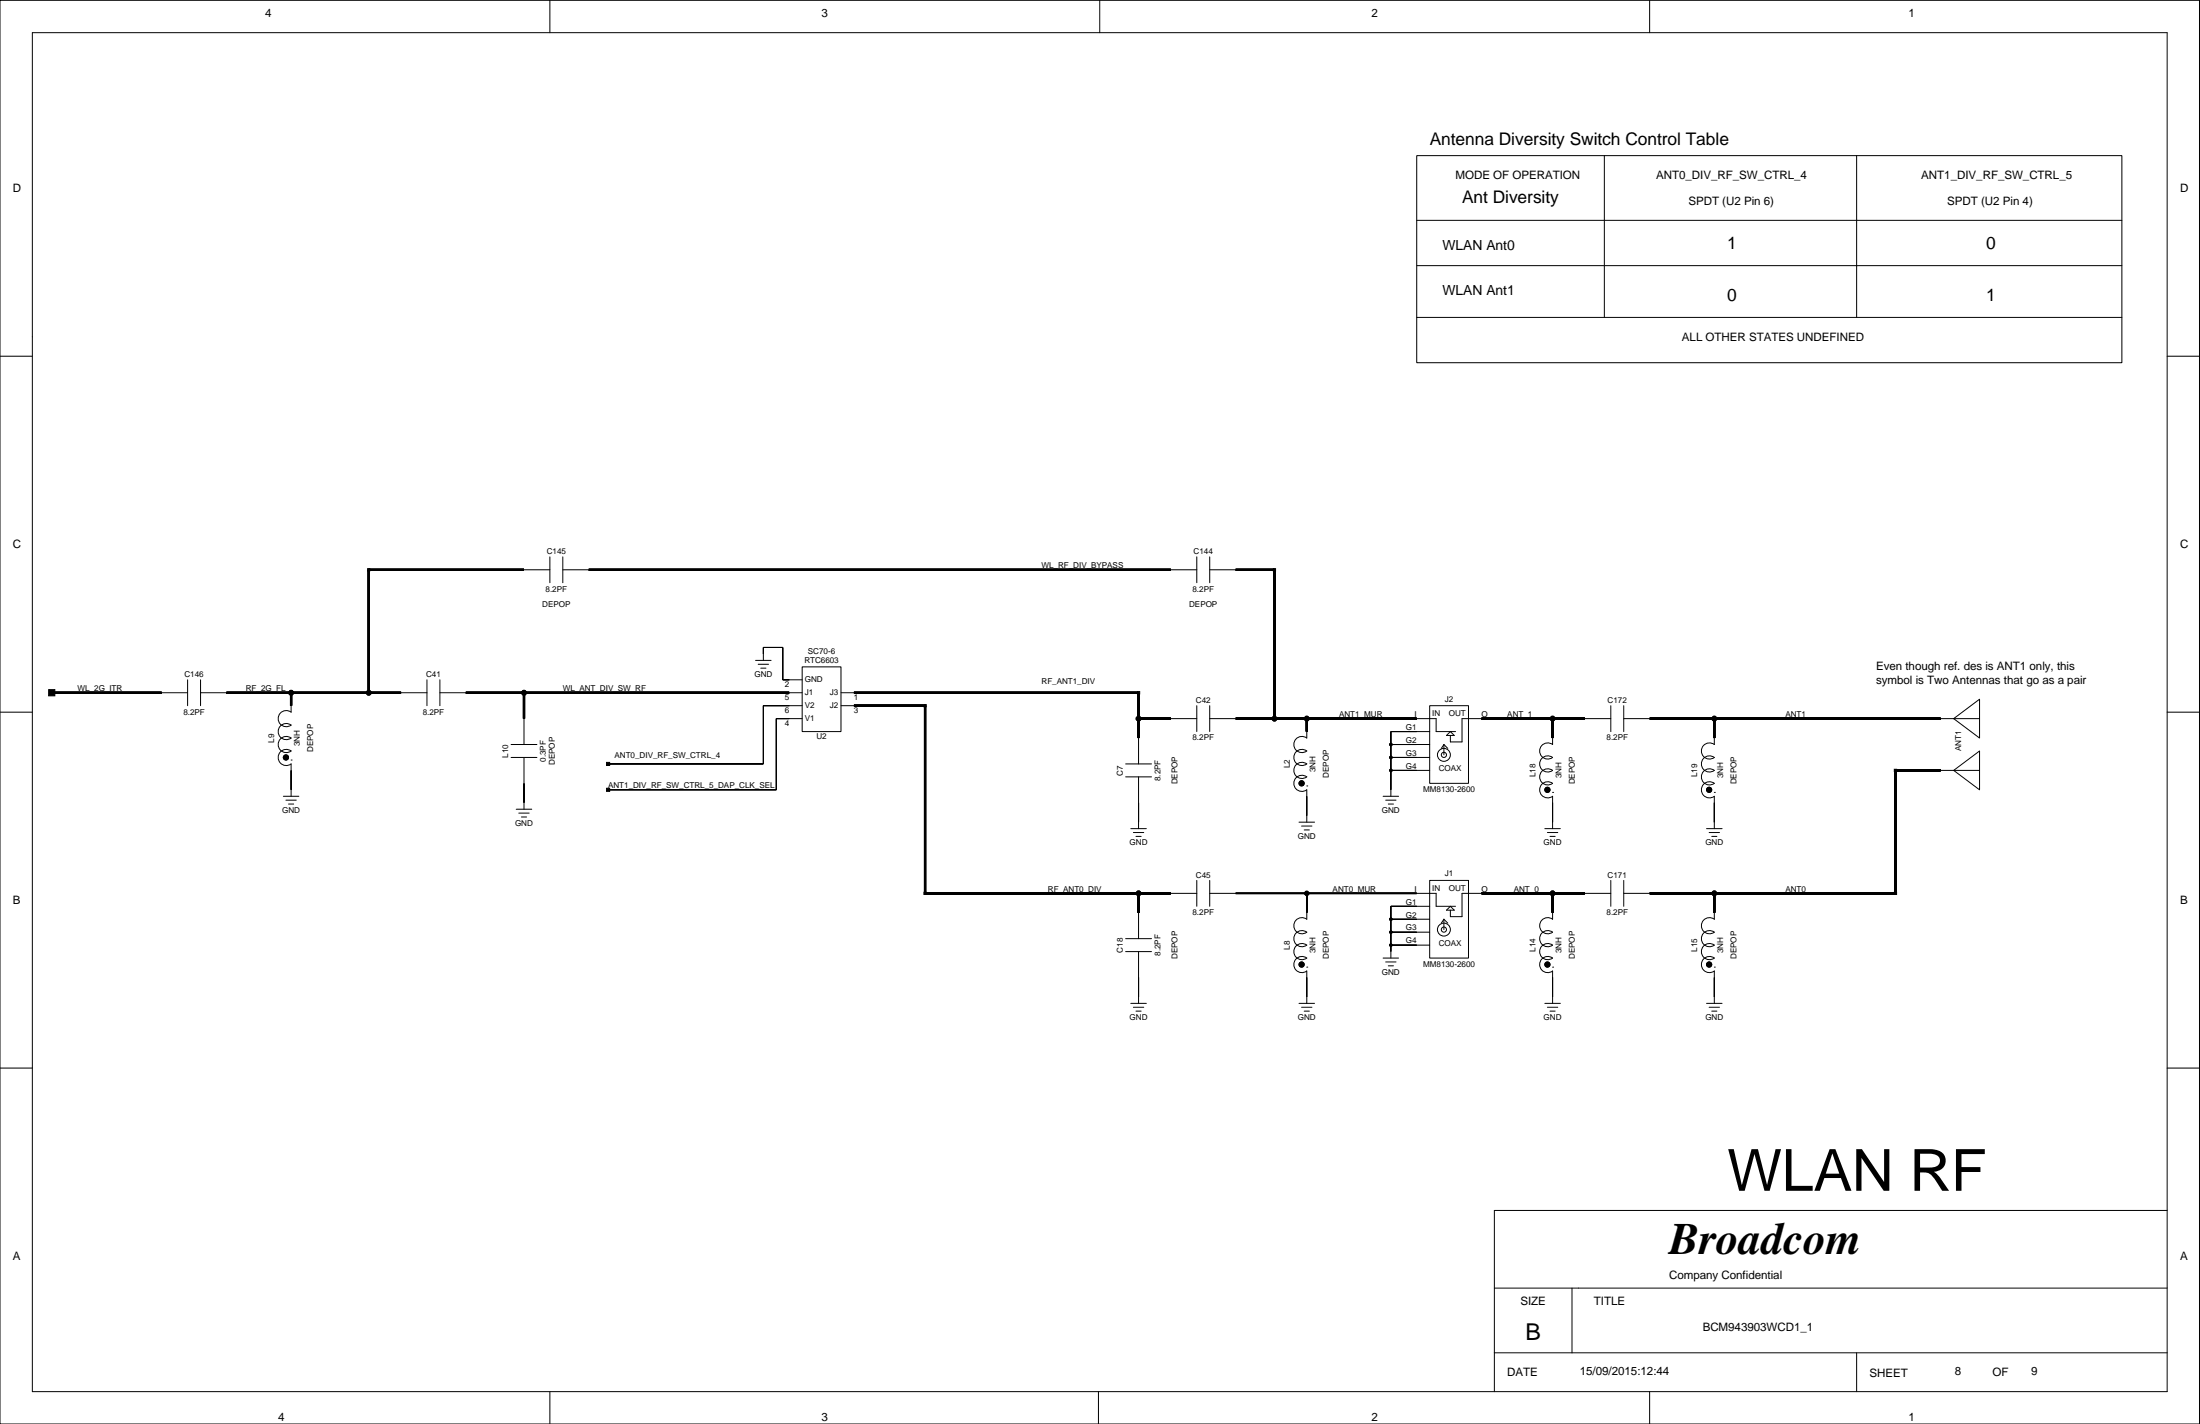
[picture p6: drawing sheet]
<svg xmlns="http://www.w3.org/2000/svg" width="432mm" height="279mm" viewBox="0 0 432 279" stroke-linecap="round" stroke-linejoin="round" font-family="sans-serif">
<g fill="none" stroke="#000" stroke-width=".2">
<path d="M0 .1h431.7v279.3h-431.7zM6.3 6.4h419.1v266.7h-419.1zM107.9 .1v6.3M215.9 .1v6.3M323.8 .1v6.3M278.1 30.5h138.4v40.7h-138.4zM314.9 30.5v31.8M364.4 30.5v31.8M278.1 52.1h138.4M278.1 43.2h138.4M0 69.9h6.3M278.1 62.3h138.4"/>
<path d="M425.4 69.9h6.3M102.8 111.8h5.1M107.9 109.3v5M110.5 111.8h5M110.5 109.3v5M229.8 111.8h5.1M234.9 109.3v5M237.4 109.3v5M237.4 111.8h5.1M0 139.7h6.3M31.7 135.9h5.1M36.8 133.4v5.1"/>
<path d="M39.4 135.9h5M39.4 133.4v5.1M57.1 138.5v1.2a1.59 1.59 0 0 0-2.1 .2 1.59 1.59 0 0 0 0 2.2 1.59 1.59 0 0 0 2.1 .2M78.7 135.9h5.1M83.8 133.4v5.1M86.3 135.9h5.1M86.3 133.4v5.1M148.3 129.6h3M148.8 130.3h2M149.3 131.1h1M149.8 129.6v-2.6h3.8v6.4h3.8M154.9 135.9h2.5"/>
<path d="M157.4 130.8h7.7v12.7h-7.7zM157.4 138.5h-7.6v11.4h-30.4M165.1 135.9h2.5M165.1 138.5h2.5M234.9 138.5v5M237.4 138.5v5M280.6 138.5h7.6v15.2h-7.6zM316.2 138.5v5M318.7 138.5v5M425.4 139.7h6.3M55.6 156.2h3.1M56.1 157h2.1"/>
<path d="M56.6 157.8h1M57.1 149.1h.1M57.1 142.3a1.59 1.59 0 0 0-2.1 .2 1.59 1.59 0 0 0 0 2.1 1.59 1.59 0 0 0 2.1 .2 1.59 1.59 0 0 0-2.1 .2 1.59 1.59 0 0 0 0 2.1 1.59 1.59 0 0 0 2.1 .2 1.59 1.59 0 0 0-2.1 .2 1.59 1.59 0 0 0 0 2.2 1.59 1.59 0 0 0 2.1 .2v6.3M100.3 146.1h5.1M100.3 148.6h5.1M101.3 158.8h3.1M101.8 159.5h2.1M102.8 141v5.1M102.8 148.6v10.2M157.4 141h-5v14h-33M220.9 149.9h5.1M220.9 152.4h5.1"/>
<path d="M223.5 144.8v5.1M223.5 152.4v10.2M229.8 141h5.1M237.4 141h5.1M256.5 154.2h.1M256.5 143.5v1.3a1.59 1.59 0 0 0-2.1 .2 1.59 1.59 0 0 0 0 2.2 1.59 1.59 0 0 0 2.1 .2 1.59 1.59 0 0 0-2.1 .2 1.59 1.59 0 0 0 0 2.1 1.59 1.59 0 0 0 2.1 .2 1.59 1.59 0 0 0-2.1 .2 1.59 1.59 0 0 0 0 2.1 1.59 1.59 0 0 0 2.1 .2M256.5 152.4a1.59 1.59 0 0 0-2.1 .2 1.59 1.59 0 0 0 0 2.2 1.59 1.59 0 0 0 2.1 .2v6.3M271.5 156.2h3M272 157h2M272.5 157.8h1M273 146.1h7.6M273 148.6h7.6"/>
<path d="M273 151.2h7.6M278.1 141h3.8v2.5h3.8M280.6 143.5h-7.6v12.7M283.4 146.1v2M283.4 146.1l.8 .7M283.4 146.1l-.5 .7M284.7 143.5l.7 .8h-1.5zM290.8 141h-3.8v4.6h-2.3v-1.3M304.7 155.5h.1M304.7 144.8v1.3a1.59 1.59 0 0 0-2.1 .2 1.59 1.59 0 0 0 0 2.1 1.59 1.59 0 0 0 2.1 .2 1.59 1.59 0 0 0-2.1 .2 1.59 1.59 0 0 0 0 2.2 1.59 1.59 0 0 0 2.1 .2 1.59 1.59 0 0 0-2.1 .2 1.59 1.59 0 0 0 0 2.1 1.59 1.59 0 0 0 2.1 .2 1.59 1.59 0 0 0-2.1 .2 1.59 1.59 0 0 0 0 2.1 1.59 1.59 0 0 0 2.1 .2v6.4M311.1 141h5.1M318.7 141h5.1"/>
<path d="M336.5 155.5h.1M336.5 144.8v1.3a1.59 1.59 0 0 0-2.2 .2 1.59 1.59 0 0 0 0 2.1 1.59 1.59 0 0 0 2.2 .2 1.59 1.59 0 0 0-2.2 .2 1.59 1.59 0 0 0 0 2.2 1.59 1.59 0 0 0 2.2 .2 1.59 1.59 0 0 0-2.2 .2 1.59 1.59 0 0 0 0 2.1 1.59 1.59 0 0 0 2.2 .2 1.59 1.59 0 0 0-2.2 .2 1.59 1.59 0 0 0 0 2.1 1.59 1.59 0 0 0 2.2 .2v6.4M380.9 148.6h.1M380.9 141h7.6M380.9 151.2h7.6M382.2 149.9h.1M383.5 147.3h.1M383.5 148.6h.1M383.5 149.9h.1M383.5 141l5-3.8v7.6zM383.5 151.2l5-3.9v7.7zM102.3 160.3h1.1"/>
<path d="M221.9 162.6h3.1M222.5 163.3h2M223 164.1h1M223.5 179.1v5.1M229.8 175.3h5.1M234.9 172.7v5.1M237.4 172.7v5.1M237.4 175.3h5.1M255 161.3h3M255.5 162.1h2M256 162.8h1M256.5 179.1v1.3a1.59 1.59 0 0 0-2.1 .2 1.59 1.59 0 0 0 0 2.1 1.59 1.59 0 0 0 2.1 .2"/>
<path d="M278.1 175.3h3.8v2.5h3.8M280.6 172.7h7.6v15.3h-7.6zM280.6 177.8h-7.6v10.2M283.9 178.6l.8-.8 .7 .8zM290.8 175.3h-3.8v4.6h-2.3v-1.3M303.2 162.6h3.1M303.7 163.3h2M304.2 164.1h1M304.7 179.1v1.3a1.59 1.59 0 0 0-2.1 .2 1.59 1.59 0 0 0 0 2.1 1.59 1.59 0 0 0 2.1 .2M311.1 175.3h5.1M316.2 172.7v5.1M318.7 175.3h5.1"/>
<path d="M318.7 172.7v5.1M334.9 162.6h3.1M335.5 163.3h2M336 164.1h1M336.5 179.1v1.3a1.59 1.59 0 0 0-2.2 .2 1.59 1.59 0 0 0 0 2.1 1.59 1.59 0 0 0 2.2 .2M220.9 186.7h5.1M220.9 184.2h5.1M221.9 196.9h3.1M222.5 197.6h2M223 198.4h1M223.5 186.7v10.2M255 196.9h3"/>
<path d="M255.5 197.6h2M256 198.4h1M256.5 189.8h.1M256.5 182.9a1.59 1.59 0 0 0-2.1 .2 1.59 1.59 0 0 0 0 2.1 1.59 1.59 0 0 0 2.1 .2 1.59 1.59 0 0 0-2.1 .2 1.59 1.59 0 0 0 0 2.2 1.59 1.59 0 0 0 2.1 .2 1.59 1.59 0 0 0-2.1 .2 1.59 1.59 0 0 0 0 2.1 1.59 1.59 0 0 0 2.1 .2v6.4M271.5 188h3M272 188.7h2M272.5 189.5h1M273 180.4h7.6M273 182.9h7.6M273 185.4h7.6M283.4 180.4v2M283.4 180.4l.8 .7"/>
<path d="M283.4 180.4l-.5 .7M303.2 196.9h3.1M303.7 197.6h2M304.2 198.4h1M304.7 189.8h.1M304.7 182.9a1.59 1.59 0 0 0-2.1 .2 1.59 1.59 0 0 0 0 2.1 1.59 1.59 0 0 0 2.1 .2 1.59 1.59 0 0 0-2.1 .2 1.59 1.59 0 0 0 0 2.2 1.59 1.59 0 0 0 2.1 .2 1.59 1.59 0 0 0-2.1 .2 1.59 1.59 0 0 0 0 2.1 1.59 1.59 0 0 0 2.1 .2v6.4M334.9 196.9h3.1M335.5 197.6h2M336 198.4h1M336.5 189.8h.1M336.5 182.9a1.59 1.59 0 0 0-2.2 .2 1.59 1.59 0 0 0 0 2.1 1.59 1.59 0 0 0 2.2 .2 1.59 1.59 0 0 0-2.2 .2 1.59 1.59 0 0 0 0 2.2 1.59 1.59 0 0 0 2.2 .2 1.59 1.59 0 0 0-2.2 .2 1.59 1.59 0 0 0 0 2.1 1.59 1.59 0 0 0 2.2 .2v6.4M0 209.6h6.3"/>
<path d="M425.4 209.6h6.3M425.4 237.5h-132.1v35.6M293.3 252.7h132.1M308.5 252.7v12.7M107.9 273.1v6.3M215.6 273.1v6.3M293.3 265.4h132.1M323.8 273.1v6.3M364.4 265.4v7.7"/>
<circle cx="57.1" cy="135.9" r=".48"/>
<circle cx="72.4" cy="135.9" r=".48"/>
<circle cx="102.8" cy="135.9" r=".48"/>
<circle cx="56.1" cy="148.6" r=".51"/>
<circle cx="223.5" cy="141" r=".48"/>
<circle cx="250.1" cy="141" r=".48"/>
<circle cx="255.5" cy="153.7" r=".51"/>
<circle cx="256.5" cy="141" r=".48"/>
<circle cx="273" cy="151.2" r=".25"/>
<circle cx="273" cy="146.1" r=".25"/>
<circle cx="273" cy="148.6" r=".25"/>
<circle cx="283.4" cy="148.1" r="1.27"/>
<circle cx="283.4" cy="148.1" r=".51"/>
<circle cx="303.7" cy="155" r=".51"/>
<circle cx="304.7" cy="141" r=".48"/>
<circle cx="335.5" cy="155" r=".51"/>
<circle cx="336.5" cy="141" r=".48"/>
<circle cx="223.5" cy="175.3" r=".48"/>
<circle cx="256.5" cy="175.3" r=".42"/>
<circle cx="304.7" cy="175.3" r=".48"/>
<circle cx="336.5" cy="175.3" r=".48"/>
<circle cx="255.5" cy="189.3" r=".51"/>
<circle cx="273" cy="180.4" r=".25"/>
<circle cx="273" cy="185.4" r=".25"/>
<circle cx="273" cy="182.9" r=".25"/>
<circle cx="283.4" cy="182.4" r="1.27"/>
<circle cx="283.4" cy="182.4" r=".51"/>
<circle cx="303.7" cy="189.3" r=".51"/>
<circle cx="335.5" cy="189.3" r=".51"/>
</g>
<g fill="#000" stroke="#000" stroke-width=".45">
<path d="M72.4 111.8v24.1z" fill-rule="evenodd"/>
<path d="M72.4 111.8h30.4z" fill-rule="evenodd"/>
<path d="M115.5 111.8h114.3z" fill-rule="evenodd"/>
<path d="M242.5 111.8h7.6z" fill-rule="evenodd"/>
<path d="M250.1 111.8v29.2z" fill-rule="evenodd"/>
<path d="M10.2 135.9h21.5z" fill-rule="evenodd"/>
<path d="M57.1 135.9v2.6z" fill-rule="evenodd"/>
<path d="M44.4 135.9h12.7z" fill-rule="evenodd"/>
<path d="M57.1 135.9h15.3z" fill-rule="evenodd"/>
<path d="M72.4 135.9h6.3z" fill-rule="evenodd"/>
<path d="M91.4 135.9h11.4z" fill-rule="evenodd"/>
<path d="M102.8 135.9v5.1z" fill-rule="evenodd"/>
<path d="M102.8 135.9h52.1z" fill-rule="evenodd"/>
<path d="M167.6 138.5h14z" fill-rule="evenodd"/>
<path d="M181.6 138.5v36.8z" fill-rule="evenodd"/>
<path d="M167.6 135.9h55.9z" fill-rule="evenodd"/>
<path d="M223.5 135.9v5.1z" fill-rule="evenodd"/>
<path d="M223.5 141v3.8z" fill-rule="evenodd"/>
<path d="M223.5 141h6.3z" fill-rule="evenodd"/>
<path d="M242.5 141h7.6z" fill-rule="evenodd"/>
<path d="M256.5 141v2.5z" fill-rule="evenodd"/>
<path d="M250.1 141h6.4z" fill-rule="evenodd"/>
<path d="M256.5 141h21.6z" fill-rule="evenodd"/>
<path d="M290.8 141h13.9z" fill-rule="evenodd"/>
<path d="M304.7 141v3.8z" fill-rule="evenodd"/>
<path d="M304.7 141h6.4z" fill-rule="evenodd"/>
<path d="M336.5 141v3.8z" fill-rule="evenodd"/>
<path d="M323.8 141h12.7z" fill-rule="evenodd"/>
<path d="M372 151.2v24.1z" fill-rule="evenodd"/>
<path d="M372 151.2h8.9z" fill-rule="evenodd"/>
<path d="M336.5 141h44.4z" fill-rule="evenodd"/>
<path d="M223.5 175.3v3.8z" fill-rule="evenodd"/>
<path d="M181.6 175.3h41.9z" fill-rule="evenodd"/>
<path d="M223.5 175.3h6.3z" fill-rule="evenodd"/>
<path d="M290.8 175.3h13.9z" fill-rule="evenodd"/>
<path d="M304.7 175.3v3.8z" fill-rule="evenodd"/>
<path d="M304.7 175.3h6.4z" fill-rule="evenodd"/>
<path d="M323.8 175.3h12.7z" fill-rule="evenodd"/>
<path d="M336.5 175.3v3.8z" fill-rule="evenodd"/>
<path d="M336.5 175.3h35.5z" fill-rule="evenodd"/>
</g>
<g fill="none" stroke="#000" stroke-width=".45">
<path d="M102.8 111.8h-30.4v24.1M115.5 111.8h114.3M242.5 111.8h7.6v29.2M10.2 135.9h21.5M44.4 135.9h34.3M57.1 135.9v2.6M91.4 135.9h63.5M102.8 135.9v5.1M167.6 135.9h55.9v8.9M167.6 138.5h14v36.8h48.2M223.5 141h6.3M242.5 141h35.6"/>
<path d="M256.5 141v2.5M290.8 141h20.3M304.7 141v3.8M323.8 141h57.1M336.5 141v3.8M380.9 151.2h-8.9v24.1h-48.2M223.5 175.3v3.8M290.8 175.3h20.3M304.7 175.3v3.8M336.5 175.3v3.8"/>
</g>
<g fill="#000" stroke="#000" stroke-width=".2">
<path d="M72.2 111.6h.4v.4h-.4z" fill-rule="evenodd"/>
<path d="M249.9 111.6h.5v.4h-.5z" fill-rule="evenodd"/>
<path d="M9.5 135.3h1.3v1.2h-1.3z" fill-rule="evenodd"/>
<path d="M149.8 127v1.3z" fill-rule="evenodd"/>
<path d="M149.8 138.5v11.4z" fill-rule="evenodd"/>
<path d="M153.6 127v6.4z" fill-rule="evenodd"/>
<path d="M149.8 127h3.8z" fill-rule="evenodd"/>
<path d="M153.6 133.4h1.3z" fill-rule="evenodd"/>
<path d="M149.8 138.5h5.1z" fill-rule="evenodd"/>
<path d="M181.3 138.2h.5v.5h-.5z" fill-rule="evenodd"/>
<path d="M223.2 135.7h.5v.4h-.5z" fill-rule="evenodd"/>
<path d="M57.1 151.2v3.8z" fill-rule="evenodd"/>
<path d="M102.8 153.7v3.8z" fill-rule="evenodd"/>
<path d="M119 154.7h.7v.6h-.7z" fill-rule="evenodd"/>
<path d="M119 149.6h.7v.6h-.7z" fill-rule="evenodd"/>
<path d="M119.4 149.9h30.4z" fill-rule="evenodd"/>
<path d="M152.4 141v14z" fill-rule="evenodd"/>
<path d="M119.4 155h33z" fill-rule="evenodd"/>
<path d="M152.4 141h2.5z" fill-rule="evenodd"/>
<path d="M223.5 157.5v3.8z" fill-rule="evenodd"/>
<path d="M256.5 156.2v3.8z" fill-rule="evenodd"/>
<path d="M273 143.5v2.6z" fill-rule="evenodd"/>
<path d="M273 146.1v2.5z" fill-rule="evenodd"/>
<path d="M273 148.6v2.6z" fill-rule="evenodd"/>
<path d="M273 151.2v3.8z" fill-rule="evenodd"/>
<path d="M273 148.6h5.1z" fill-rule="evenodd"/>
<path d="M273 143.5h5.1z" fill-rule="evenodd"/>
<path d="M273 146.1h5.1z" fill-rule="evenodd"/>
<path d="M273 151.2h5.1z" fill-rule="evenodd"/>
<path d="M304.7 157.5v3.8z" fill-rule="evenodd"/>
<path d="M336.5 157.5v3.8z" fill-rule="evenodd"/>
<path d="M371.8 150.9h.4v.5h-.4z" fill-rule="evenodd"/>
<path d="M181.3 175.1h.5v.4h-.5z" fill-rule="evenodd"/>
<path d="M273 177.8v2.6z" fill-rule="evenodd"/>
<path d="M273 177.8h5.1z" fill-rule="evenodd"/>
<path d="M371.8 175.1h.4v.4h-.4z" fill-rule="evenodd"/>
<path d="M223.5 191.8v3.8z" fill-rule="evenodd"/>
<path d="M256.5 191.8v3.8z" fill-rule="evenodd"/>
<path d="M273 180.4v2.5z" fill-rule="evenodd"/>
<path d="M273 185.4v1.3z" fill-rule="evenodd"/>
<path d="M273 182.9v2.5z" fill-rule="evenodd"/>
<path d="M273 180.4h5.1z" fill-rule="evenodd"/>
<path d="M273 185.4h5.1z" fill-rule="evenodd"/>
<path d="M273 182.9h5.1z" fill-rule="evenodd"/>
<path d="M304.7 191.8v3.8z" fill-rule="evenodd"/>
<path d="M336.5 191.8v3.8z" fill-rule="evenodd"/>
<circle cx="57.1" cy="135.9" r=".48"/>
<circle cx="72.4" cy="135.9" r=".48"/>
<circle cx="102.8" cy="135.9" r=".48"/>
<circle cx="56.1" cy="148.6" r=".51"/>
<circle cx="223.5" cy="141" r=".48"/>
<circle cx="250.1" cy="141" r=".48"/>
<circle cx="255.5" cy="153.7" r=".51"/>
<circle cx="256.5" cy="141" r=".48"/>
<circle cx="273" cy="151.2" r=".25"/>
<circle cx="273" cy="146.1" r=".25"/>
<circle cx="273" cy="148.6" r=".25"/>
<circle cx="303.7" cy="155" r=".51"/>
<circle cx="304.7" cy="141" r=".48"/>
<circle cx="335.5" cy="155" r=".51"/>
<circle cx="336.5" cy="141" r=".48"/>
<circle cx="223.5" cy="175.3" r=".48"/>
<circle cx="256.5" cy="175.3" r=".42"/>
<circle cx="304.7" cy="175.3" r=".48"/>
<circle cx="336.5" cy="175.3" r=".48"/>
<circle cx="255.5" cy="189.3" r=".51"/>
<circle cx="273" cy="180.4" r=".25"/>
<circle cx="273" cy="185.4" r=".25"/>
<circle cx="273" cy="182.9" r=".25"/>
<circle cx="303.7" cy="189.3" r=".51"/>
<circle cx="335.5" cy="189.3" r=".51"/>
</g>
<g fill="#000" stroke="#000" stroke-width=".3">
<path d="M256.5 175.3v3.8z" fill-rule="evenodd"/>
<path d="M242.5 175.3h14z" fill-rule="evenodd"/>
<path d="M256.5 175.3h21.6z" fill-rule="evenodd"/>
</g>
<path d="M242.5 175.3h35.6M256.5 175.3v3.8" fill="none" stroke="#000" stroke-width=".3"/>
<text font-size="11.4" x="339" y="233.6">WLAN RF</text>
<text font-size="8.8" x="327.6" y="246.1">Broadcom</text>
<text font-size="4.6" x="299.4" y="263">B</text>
<g font-size="3.4">
<text x="280.6" y="28.5">Antenna Diversity Switch Control Table</text>
<text x="287" y="39.9">Ant Diversity</text>
<text x="339" y="48.8">1</text>
<text x="389.8" y="48.8">0</text>
<text x="339" y="59">0</text>
<text x="389.8" y="59">1</text>
</g>
<g font-size="2.7">
<text x="283.1" y="49">WLAN Ant0</text>
<text x="283.1" y="57.8">WLAN Ant1</text>
</g>
<g font-size="2.3">
<text x="52.1" y="3.4">4</text>
<text x="161.3" y="3.4">3</text>
<text x="269.2" y="3.4">2</text>
<text x="374.6" y="3.4">1</text>
<text x="285.7" y="35.1">MODE OF OPERATION</text>
<text x="325" y="35.1">ANT0_DIV_RF_SW_CTRL_4</text>
<text x="377.1" y="35.1">ANT1_DIV_RF_SW_CTRL_5</text>
<text x="2.5" y="37.6">D</text>
<text x="331.4" y="40.2">SPDT (U2 Pin 6)</text>
<text x="382.2" y="40.2">SPDT (U2 Pin 4)</text>
<text x="427.9" y="37.6">D</text>
<text x="330.1" y="66.8">ALL OTHER STATES UNDEFINED</text>
<text x="2.5" y="107.5">C</text>
<text x="427.9" y="107.5">C</text>
<text x="368.2" y="131.5">Even though ref. des is ANT1 only, this</text>
<text x="368.2" y="134.1">symbol is Two Antennas that go as a pair</text>
<text x="2.5" y="177.3">B</text>
<text x="427.9" y="177.3">B</text>
<text x="2.5" y="247.1">A</text>
<text x="327.6" y="250.9">Company Confidential</text>
<text x="427.9" y="247.1">A</text>
<text x="298.4" y="256">SIZE</text>
<text x="312.8" y="256">TITLE</text>
<text x="334.2" y="261.1">BCM943903WCD1_1</text>
<text x="310.1" y="269.7">15/09/2015:12:44</text>
<text x="383.7" y="269.7">8</text>
<text x="398.7" y="269.7">9</text>
<text x="295.8" y="270">DATE</text>
<text x="366.9" y="270.2">SHEET</text>
<text x="391.1" y="270">OF</text>
<text x="54.6" y="278.9">4</text>
<text x="161.3" y="278.9">3</text>
<text x="269.2" y="278.9">2</text>
<text x="374.6" y="278.9">1</text>
</g>
<g font-size="1.6">
<text x="107.3" y="108.7">C145</text>
<text x="204.4" y="111.4">WL_RF_DIV_BYPASS</text>
<text x="234.3" y="108.7">C144</text>
<text x="106.4" y="119.1">DEPOP</text>
<text x="107.1" y="116.1">8.2PF</text>
<text x="233.4" y="119.1">DEPOP</text>
<text x="234.1" y="116.1">8.2PF</text>
<text x="157.9" y="130">RTC6603</text>
<text x="158.6" y="128.3">SC70-6</text>
<text x="15.2" y="135.6">WL_2G_ITR</text>
<text x="36.2" y="132.8">C146</text>
<text x="48.2" y="135.6">RF_2G_FL</text>
<text x="83.6" y="132.8">C41</text>
<text x="110.5" y="135.6">WL_ANT_DIV_SW_RF</text>
<text x="148.1" y="132.8">GND</text>
<text x="154" y="134.8">2</text>
<text x="154" y="137.3">5</text>
<text x="158" y="136.4">J1</text>
<text x="158" y="133.9">GND</text>
<text x="162.9" y="136.4">J3</text>
<text x="167.6" y="137.3">1</text>
<text x="204.4" y="134.3">RF_ANT1_DIV</text>
<text x="234.7" y="137.9">C42</text>
<text x="283.6" y="137.7">J2</text>
<text x="315.5" y="137.9">C172</text>
<text x="36" y="140.2">8.2PF</text>
<text x="83" y="140.2">8.2PF</text>
<text x="154" y="142.4">4</text>
<text x="154" y="139.9">6</text>
<text x="158" y="138.9">V2</text>
<text x="158" y="141.5">V1</text>
<text x="162.9" y="138.9">J2</text>
<text x="167.6" y="139.9">3</text>
<text x="262.8" y="140.6">ANT1_MUR</text>
<text x="276" y="143.3">G1</text>
<text x="277.6" y="140.7">I</text>
<text x="281.1" y="140.5">IN</text>
<text x="284.4" y="140.5">OUT</text>
<text x="290.8" y="140.6">O</text>
<text x="295.8" y="140.6">ANT_1</text>
<text x="350.4" y="140.6">ANT1</text>
<text x="53.8" y="145.7" transform="rotate(-90 53.8 145.7)">L9</text>
<text x="58.9" y="146.4" transform="rotate(-90 58.9 146.4)">3NH</text>
<text x="61.5" y="147.6" transform="rotate(-90 61.5 147.6)">DEPOP</text>
<text x="99.8" y="148.7" transform="rotate(-90 99.8 148.7)">L10</text>
<text x="107.1" y="149.5" transform="rotate(-90 107.1 149.5)">0.3PF</text>
<text x="120.6" y="148.8">ANT0_DIV_RF_SW_CTRL_4</text>
<text x="160.2" y="145">U2</text>
<text x="234.1" y="145.3">8.2PF</text>
<text x="276" y="145.8">G2</text>
<text x="276" y="148.3">G3</text>
<text x="315.3" y="145.3">8.2PF</text>
<text x="384.9" y="147.4" transform="rotate(-90 384.9 147.4)">ANT1</text>
<text x="108.9" y="150.1" transform="rotate(-90 108.9 150.1)">DEPOP</text>
<text x="119.4" y="154.6">ANT1_DIV_RF_SW_CTRL_5_DAP_CLK_SEL</text>
<text x="220.4" y="152.2" transform="rotate(-90 220.4 152.2)">C7</text>
<text x="227.8" y="153.3" transform="rotate(-90 227.8 153.3)">8.2PF</text>
<text x="231.1" y="153.9" transform="rotate(-90 231.1 153.9)">DEPOP</text>
<text x="253.1" y="150.8" transform="rotate(-90 253.1 150.8)">L2</text>
<text x="258.2" y="151.5" transform="rotate(-90 258.2 151.5)">3NH</text>
<text x="260.8" y="152.7" transform="rotate(-90 260.8 152.7)">DEPOP</text>
<text x="276" y="150.8">G4</text>
<text x="279.3" y="155.4">MM8130-2600</text>
<text x="282.4" y="151.3">COAX</text>
<text x="301.4" y="152.5" transform="rotate(-90 301.4 152.5)">L18</text>
<text x="306.5" y="152.7" transform="rotate(-90 306.5 152.7)">3NH</text>
<text x="309.1" y="153.9" transform="rotate(-90 309.1 153.9)">DEPOP</text>
<text x="333.1" y="152.5" transform="rotate(-90 333.1 152.5)">L19</text>
<text x="338.2" y="152.7" transform="rotate(-90 338.2 152.7)">3NH</text>
<text x="340.8" y="153.9" transform="rotate(-90 340.8 153.9)">DEPOP</text>
<text x="55.4" y="159.5">GND</text>
<text x="271.2" y="159.5">GND</text>
<text x="101.1" y="162">GND</text>
<text x="221.7" y="165.9">GND</text>
<text x="254.7" y="164.6">GND</text>
<text x="303" y="165.9">GND</text>
<text x="334.7" y="165.9">GND</text>
<text x="234.7" y="172.2">C45</text>
<text x="283.6" y="171.9">J1</text>
<text x="315.5" y="172.2">C171</text>
<text x="205.7" y="174.9">RF_ANT0_DIV</text>
<text x="234.1" y="179.6">8.2PF</text>
<text x="261.6" y="174.9">ANT0_MUR</text>
<text x="276" y="177.5">G1</text>
<text x="277.6" y="175">I</text>
<text x="281.1" y="174.7">IN</text>
<text x="284.4" y="174.7">OUT</text>
<text x="290.8" y="174.9">O</text>
<text x="297.1" y="174.9">ANT_0</text>
<text x="315.3" y="179.6">8.2PF</text>
<text x="350.4" y="174.9">ANT0</text>
<text x="276" y="180.1">G2</text>
<text x="276" y="182.5">G3</text>
<text x="276" y="185.1">G4</text>
<text x="282.4" y="185.6">COAX</text>
<text x="220.4" y="186.9" transform="rotate(-90 220.4 186.9)">C18</text>
<text x="227.8" y="187.5" transform="rotate(-90 227.8 187.5)">8.2PF</text>
<text x="231.1" y="188.2" transform="rotate(-90 231.1 188.2)">DEPOP</text>
<text x="253.1" y="186.3" transform="rotate(-90 253.1 186.3)">L8</text>
<text x="258.2" y="187" transform="rotate(-90 258.2 187)">3NH</text>
<text x="260.8" y="188.2" transform="rotate(-90 260.8 188.2)">DEPOP</text>
<text x="271.2" y="191.2">GND</text>
<text x="279.3" y="189.7">MM8130-2600</text>
<text x="301.4" y="186.8" transform="rotate(-90 301.4 186.8)">L14</text>
<text x="306.5" y="187" transform="rotate(-90 306.5 187)">3NH</text>
<text x="309.1" y="188.2" transform="rotate(-90 309.1 188.2)">DEPOP</text>
<text x="333.1" y="186.8" transform="rotate(-90 333.1 186.8)">L15</text>
<text x="338.2" y="187" transform="rotate(-90 338.2 187)">3NH</text>
<text x="340.8" y="188.2" transform="rotate(-90 340.8 188.2)">DEPOP</text>
<text x="221.7" y="200.1">GND</text>
<text x="254.7" y="200.1">GND</text>
<text x="303" y="200.1">GND</text>
<text x="334.7" y="200.1">GND</text>
</g>
</svg>
